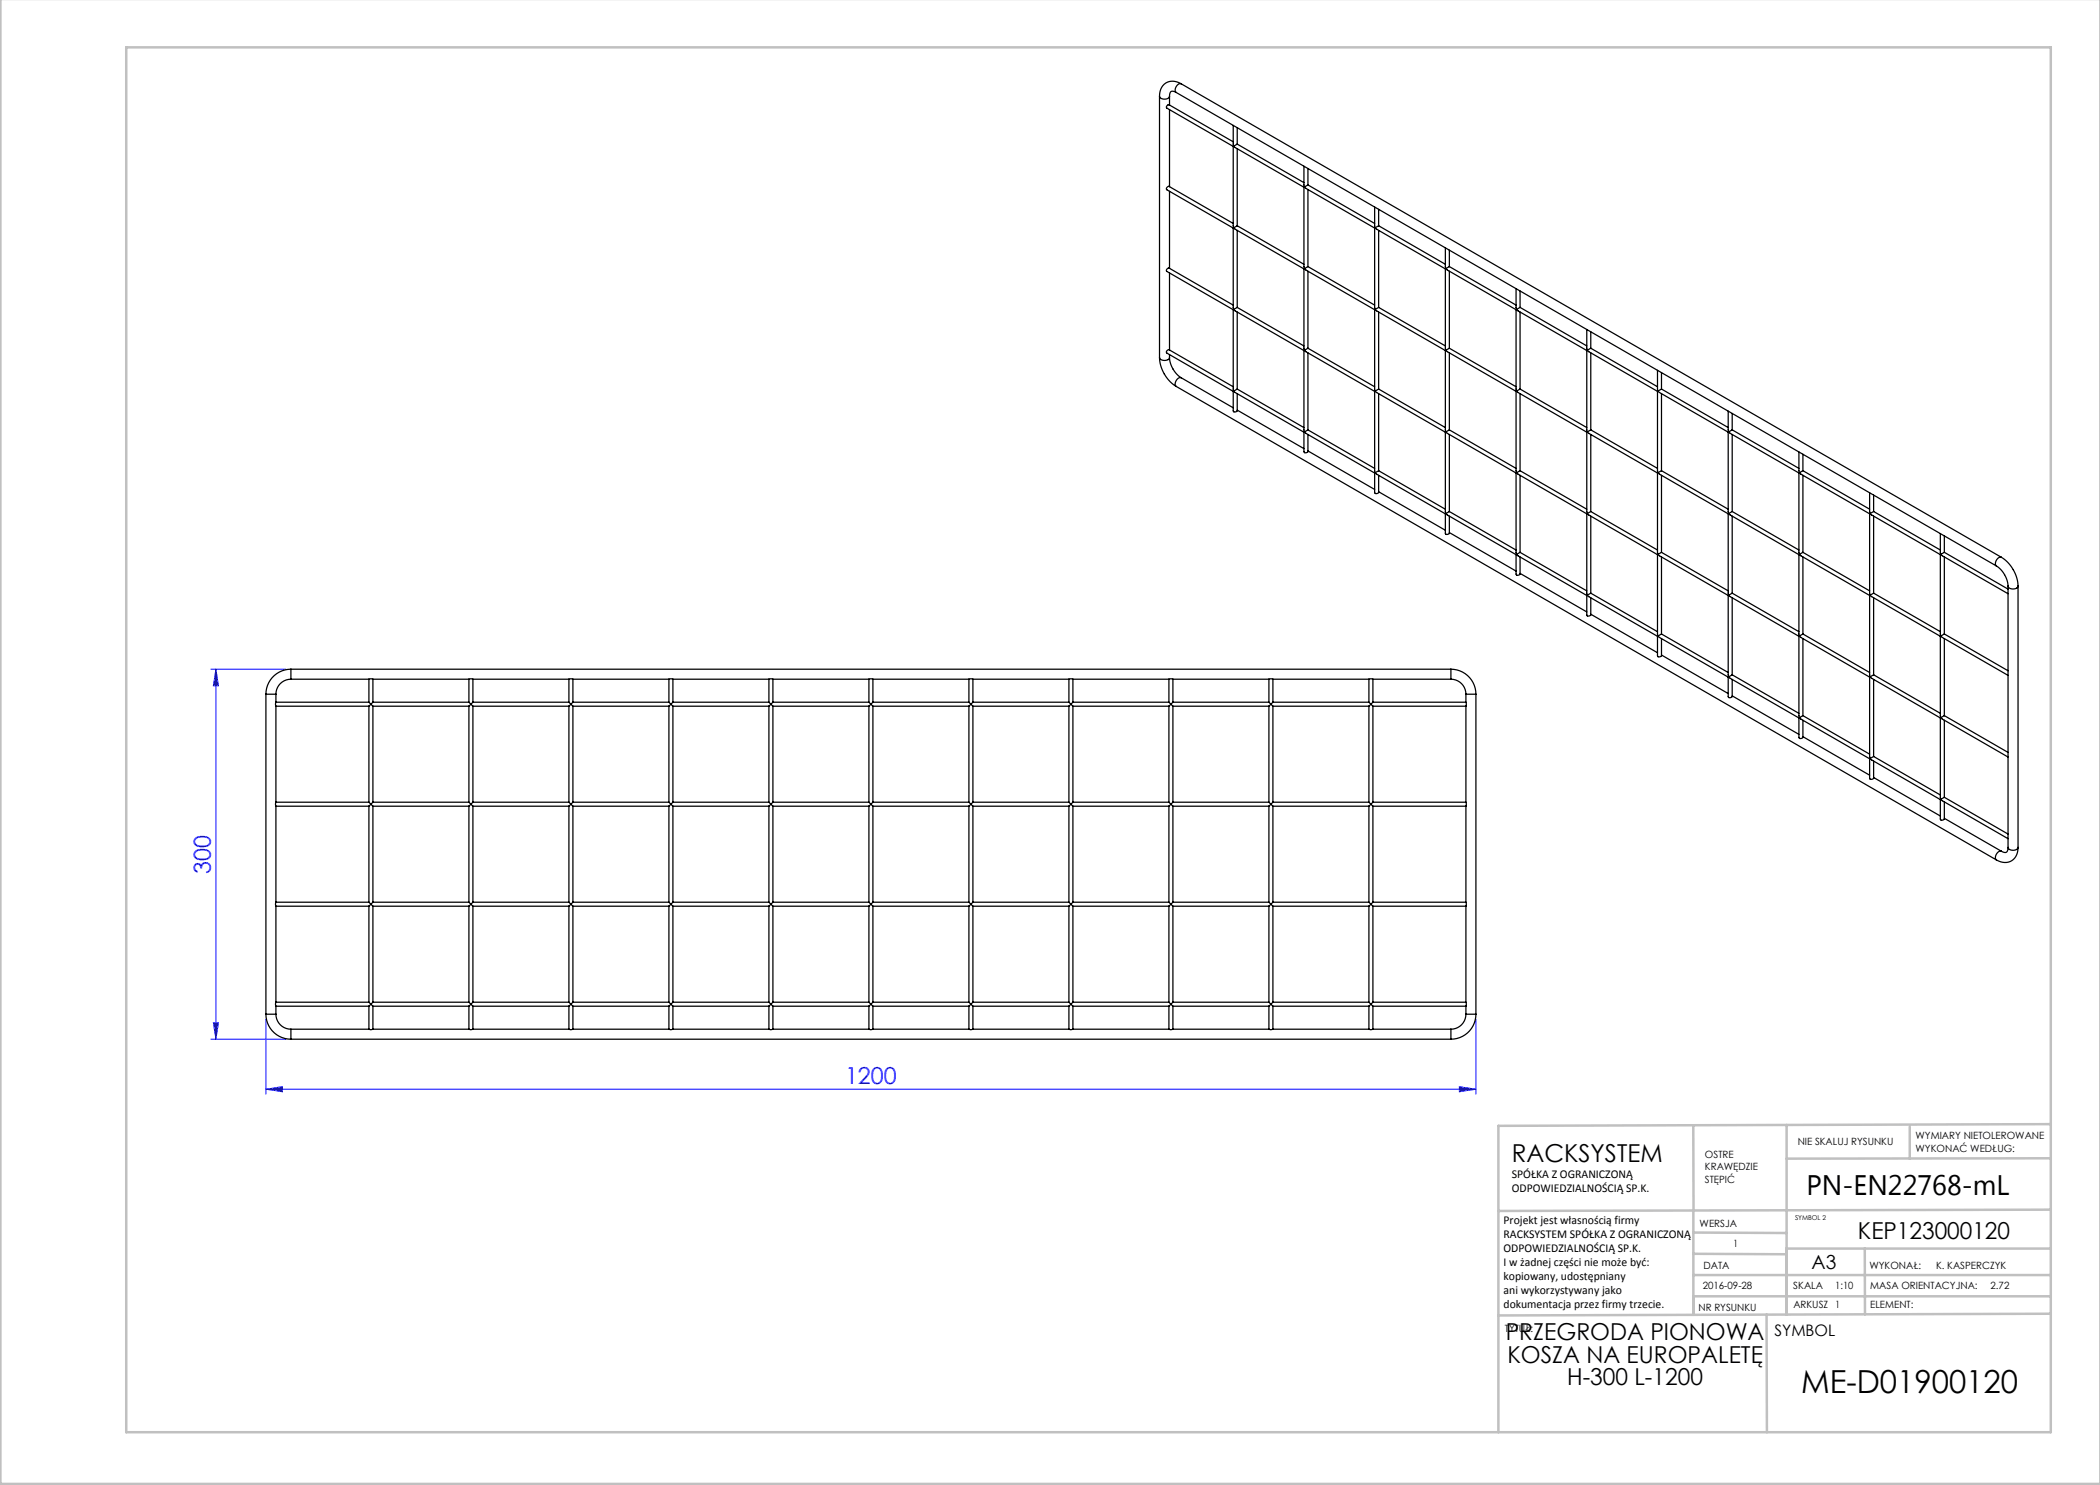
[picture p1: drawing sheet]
<svg xmlns="http://www.w3.org/2000/svg" width="420mm" height="297mm" viewBox="0 0 420 297" stroke-linecap="round" stroke-linejoin="round" font-family="sans-serif">
<path d="M42.2 133.8h15M43.2 133.8v74M43.2 133.8l.5 3.3h-1zM42.2 207.8h15M42.7 204.5h1l-.5 3.3zM53.2 217.8l3.3-.5v1.1zM53.2 203.8v15M53.2 217.8h242M291.9 217.3l3.3 .5-3.3 .6zM295.2 203.8v15" fill="none" stroke="#00f" stroke-width=".2"/>
<g fill="none" stroke="#c0c0c0" stroke-width=".5">
<path d="M.1 -.1v296.9h419.9M25.2 9.5h385v276.9h-385zM338.7 225.2v16.9M357.3 225v37.9M382 225.4v6.3M410.1 224.8l-110.4 .4v61.2M410.1 231.7h-52.8M338.7 259.3h71.5M338.7 255h71.5M338.7 250.8l18.6 .1M338.7 246.5l18.6 .1M338.7 242.1v20.9"/>
<path d="M373 249.7v13.2M410.1 241.9l-110.4 .3M410.2 249.7h-52.9v13.2M353.3 262.9l.1 23.5M410.2 262.7l-110.5 .4"/>
</g>
<g fill="#00f">
<path d="M53.2 217.8l3.3-.5v1.1zM291.9 217.3l3.3 .5-3.3 .6z"/>
<path d="M42.7 204.5h1l-.5 3.3zM43.2 133.8l.5 3.3h-1z"/>
</g>
<g fill="none" stroke="#000" stroke-width=".25">
<path d="M231.9 19.3a1.15 1.15 0 0 0 2 0M231.9 19.3v52.2M233.9 19.3v1.7M235.2 18.5l164.1 94.7M235.2 18.5a.77 .77 0 0 0-1-.2 .77 .77 0 0 0-.3 1M236.2 16.8a2.7 2.7 0 0 0-3-.2 2.7 2.7 0 0 0-1.3 2.7M236.2 16.8a1.15 1.15 0 0 0-1 1.7M236.2 16.8l164.1 94.7M233.4 21.6l13.2 7.7M233.4 21.6a.44 .44 0 0 1 0-.4 .44 .44 0 0 1 .4-.3l12.8 7.5M233.9 21.9v15.4M233.9 38.3v15.4"/>
<path d="M246.6 25.1v3.7l.2 .4M246.6 29.3v15.9l.2 .3M246.8 29.2l.2 .3 13.8 7.9M246.8 29.2l-.2 .1M247.4 28.8l-.6 .4M247.4 28.8l13.4 7.7M247.4 25.5v3.3M247.4 29.7v15.5M260.8 33.2v3.8l.1 .4M260.8 37.4v15.9l.1 .4M260.9 37.4l.3 .3 13.7 7.9M260.9 37.4h-.1"/>
<path d="M261.6 37l-.7 .4M261.6 37l13.3 7.7M261.6 33.7v3.3M261.6 37.9v15.4M233.9 54.6v15.4M246.6 44.7l-12.9-7.4a.46 .46 0 0 0-.3 .7l13.2 7.6M246.6 45.6v15.9l.2 .4M246.8 45.5l.2 .3 13.8 8M246.8 45.5l-.2 .1M247.4 45.2l-.6 .3M247.4 45.2l13.4 7.7M247.4 46.1v15.4"/>
<path d="M260.8 53.8v15.8l.1 .4M260.9 53.7l.3 .3 13.7 7.9M260.9 53.7l-.1 .1M261.6 53.3l-.7 .4M261.6 54.2v15.4M261.6 53.3l13.3 7.7M274.9 41.4v3.8l.1 .3M274.9 45.6v15.9l.1 .4M275 45.5l.3 .3 13.8 8M275 45.5l-.1 .1M275.7 45.2l-.7 .3M275.7 45.2l13.4 7.7"/>
<path d="M275.7 41.9v3.3M275.7 46.1v15.4M289.1 49.6v3.7l.1 .4M289.1 53.8v15.8l.1 .4M289.2 53.7l.3 .3 13.7 7.9M289.2 53.7l-.1 .1M289.9 53.3l-.7 .4M289.9 53.3l13.3 7.7M289.9 50v3.3M289.9 54.2v15.4M303.2 57.7v3.8l.1 .4M304 58.2v3.3"/>
<path d="M231.9 71.5a1.15 1.15 0 0 0 2 0M231.9 71.5a7.2 7.2 0 0 0 3.3 5.8M233.9 70.9v.6M233.9 71.5a5.2 5.2 0 0 0 2.3 4M235.2 77.3l164.1 94.7M236.2 75.5a1.15 1.15 0 0 0-1 1.8M236.2 75.5l10.4 6.1M246.6 78.3l.1 3.9a.44 .44 0 0 0 .3 .2 .44 .44 0 0 0 .4-.2v-3.5M246.6 61l-12.9-7.4a.46 .46 0 0 0-.3 .7l13.2 7.6M246.6 77.4l-12.9-7.5a.46 .46 0 0 0-.3 .7l13.2 7.7M246.6 61.9v15.9l.2 .4M246.8 61.9l.2 .3 13.8 7.9"/>
<path d="M246.8 78.2l.2 .3 13.8 7.9M246.8 61.9h-.2M246.8 78.2l-.2 .1M247.4 61.5l-.6 .4M247.4 77.8l-.6 .4M247.4 61.5l13.4 7.7M247.4 77.8l13.4 7.7M247.4 62.4v15.4M260.8 70.1v15.9l.1 .4M260.9 70l.3 .3 13.7 8M260.9 70l-.1 .1M261.6 69.6l-.7 .4"/>
<path d="M261.6 69.6l13.3 7.8M261.6 70.6v15.4M274.9 61.9v15.9l.1 .4M274.9 78.3v15.8l.1 .4M275 61.9l.3 .3 13.8 7.9M275 78.2l.3 .3 13.8 7.9M275 61.9h-.1M275 78.2l-.1 .1M275.7 61.5l-.7 .4M275.7 77.8l-.7 .4M275.7 61.5l13.4 7.7M275.7 77.8l13.4 7.7"/>
<path d="M275.7 62.4v15.4M275.7 78.7v15.4M289.1 70.1v15.9l.1 .4M289.2 70l.3 .3 13.7 8M289.2 70l-.1 .1M289.9 69.6l-.7 .4M289.9 69.6l13.3 7.7M289.9 70.6v15.4M303.2 61.9v15.9l.1 .4M303.2 78.3v15.8l.1 .4M303.3 61.9l.3 .3 13.8 7.9M303.3 78.2l.3 .3 13.8 7.9"/>
<path d="M303.3 61.9h-.1M303.3 78.2l-.1 .1M304 61.5l-.7 .4M304 77.8l-.7 .4M304 61.5l13.4 7.7M304 77.8l13.4 7.7M304 62.4v15.4M304 78.7v15.4M317.4 65.9v3.7l.1 .4M317.4 70.1v15.9l.1 .4M317.5 70l.3 .3 13.7 8M317.5 70l-.1 .1"/>
<path d="M318.2 69.6l-.7 .4M318.2 69.6l13.3 7.7M318.2 66.4v3.2M318.2 70.6v15.4M331.5 74.1v3.7l.1 .4M331.5 78.3v15.8l.1 .4M331.6 78.2l.3 .3 13.7 7.9M331.6 78.2l-.1 .1M332.3 77.8l-.7 .4M332.3 77.8l13.3 7.7M332.3 74.5v3.3M332.3 78.7v15.4"/>
<path d="M247.4 82l13.4 7.7M260.8 86.4v3.9a.44 .44 0 0 0 .4 .3 .44 .44 0 0 0 .4-.3v-3.4M260.9 86.4l.3 .3 13.7 7.9M260.9 86.4h-.1M261.6 86l-.7 .4M261.6 90.2l13.3 7.7M261.6 86l13.3 7.7M274.9 94.6v3.9a.44 .44 0 0 0 .4 .2 .44 .44 0 0 0 .4-.2v-3.4M275 94.5l.3 .3 13.8 8M275 94.5l-.1 .1M275.7 94.1l-.7 .4M275.7 98.4l13.4 7.7"/>
<path d="M275.7 94.1l13.4 7.7M289.1 86.4v15.9l.1 .4M289.2 86.4l.3 .3 13.7 7.9M289.2 86.4h-.1M289.9 86l-.7 .4M289.9 86l13.3 7.7M289.9 86.9v15.4M303.2 94.6v15.9l.1 .4M303.3 94.5l.3 .3 13.8 8M303.3 94.5l-.1 .1M304 94.1l-.7 .4M304 94.1l13.4 7.7"/>
<path d="M304 95.1v15.4M317.4 86.4v15.9l.1 .4M317.5 86.4l.3 .3 13.7 7.9M317.5 86.4h-.1M318.2 86l-.7 .4M318.2 86l13.3 7.7M318.2 86.9v15.4M331.5 94.6v15.9l.1 .4M331.6 94.5l.3 .3 13.7 8M331.6 94.5l-.1 .1M332.3 94.1l-.7 .4M332.3 94.1l13.3 7.7"/>
<path d="M332.3 95.1v15.4M345.6 82.2v3.8l.2 .4M345.6 86.4v15.9l.2 .4M345.8 86.4l.2 .3 13.8 7.9M345.8 86.4h-.2M346.4 86l-.6 .4M346.4 86l13.4 7.7M346.4 82.7v3.3M346.4 86.9v15.4M359.8 90.4v3.8l.1 .3M359.8 94.6v15.9l.1 .4M359.9 94.5l.3 .3 13.7 8"/>
<path d="M359.9 94.5l-.1 .1M360.6 94.1l-.7 .4M360.6 94.1l13.3 7.7M360.6 90.9v3.2M360.6 95.1v15.4M373.9 98.6v3.7l.1 .4M374.7 99v3.3M289.1 102.8v3.9M289.2 102.7l.3 .3 13.7 7.9M289.2 102.7l-.1 .1M289.9 103.2l-.1 3.6a.44 .44 0 0 1-.7-.1M289.9 102.3l-.7 .4"/>
<path d="M289.9 106.5l13.3 7.7M289.9 102.3l13.3 7.7M303.2 110.9v3.9a.44 .44 0 0 0 .4 .3 .44 .44 0 0 0 .4-.3v-3.4M303.3 110.9l.3 .3 13.8 7.9M303.3 110.9h-.1M304 110.5l-.7 .4M304 114.7l13.4 7.7M304 110.5l13.4 7.7M317.4 119.1v3.9a.44 .44 0 0 0 .4 .2 .44 .44 0 0 0 .4-.2v-3.4M317.4 102.8v15.8l.1 .4M317.5 102.7l.3 .3 13.7 7.9M317.5 119l.3 .3 13.7 8"/>
<path d="M317.5 102.7l-.1 .1M317.5 119l-.1 .1M318.2 102.3l-.7 .4M318.2 118.6l-.7 .4M318.2 103.2v15.4M318.2 102.3l13.3 7.7M318.2 118.6l13.3 7.7M331.5 110.9v15.9l.1 .4M331.6 110.9l.3 .3 13.7 7.9M331.6 110.9h-.1M332.3 110.5l-.7 .4M332.3 111.4v15.4"/>
<path d="M332.3 110.5l13.3 7.7M345.6 102.8v15.8l.2 .4M345.6 119.1v15.9l.2 .4M345.8 102.7l.2 .3 13.8 7.9M345.8 119l.2 .3 13.8 8M345.8 102.7l-.2 .1M345.8 119l-.2 .1M346.4 102.3l-.6 .4M346.4 118.6l-.6 .4M346.4 118.6l13.4 7.7M346.4 102.3l13.4 7.7M346.4 103.2v15.4"/>
<path d="M346.4 119.6v15.4M359.8 110.9v15.9l.1 .4M359.9 110.9l.3 .3 13.7 7.9M359.9 110.9h-.1M360.6 110.5l-.7 .4M360.6 111.4v15.4M360.6 110.5l13.3 7.7M373.9 102.8v15.8l.1 .4M373.9 119.1v15.9l.1 .4M374 102.7l.3 .3 13.8 7.9M374 119l.3 .3 13.8 8M374 102.7l-.1 .1"/>
<path d="M374 119l-.1 .1M374.7 102.3l-.7 .4M374.7 118.6l-.7 .4M374.7 102.3l13.4 7.7M374.7 118.6l13.4 7.7M374.7 103.2v15.4M374.7 119.6v15.4M388.1 106.7v3.8l.1 .4M388.1 110.9v15.9l.1 .4M388.2 110.9l.3 .3 13.1 7.5M388.2 110.9h-.1M388.9 110.5l-.7 .4"/>
<path d="M388.9 110.5l12.7 7.3M388.9 107.2v3.3M388.9 111.4v15.4M400.3 111.5a7.1 7.1 0 0 1 3.3 5.9 1.15 1.15 0 0 1-2-.2 5.3 5.3 0 0 0-2.3-4M400.3 111.5a1.15 1.15 0 0 0-1 1.7M401.6 117.2v52.3M403.6 117.2v52.3M53.2 138.8h2M53.2 138.8v64M55.2 138.8v1.6M58.2 133.8a5 5 0 0 0-5 5M58.2 135.8a3 3 0 0 0-3 3"/>
<path d="M58.2 133.8v2M58.2 135.8h15.6M58.2 133.8h232M73.8 135.8h.8M73.8 135.8v4.6M74.6 135.8h19.2M74.6 135.8v4.6M93.8 135.8h.8M93.8 135.8v4.6M94.6 135.8h19.2M94.6 135.8v4.6M113.8 135.8h.8"/>
<path d="M113.8 135.8v4.6M114.6 135.8h19.2M114.6 135.8v4.6M133.8 135.8h.8M133.8 135.8v4.6M134.6 135.8h19.2M134.6 135.8v4.6M153.8 135.8h.8M153.8 135.8v4.6M154.6 135.8h19.2M154.6 135.8v4.6M173.8 135.8h.8"/>
<path d="M173.8 135.8v4.6M174.6 135.8h19.2M174.6 135.8v4.6M193.8 135.8h.8M193.8 135.8v4.6M194.6 135.8h19.2M194.6 135.8v4.6M213.8 135.8h.8M213.8 135.8v4.6M214.6 135.8h19.2M214.6 135.8v4.6M233.8 135.8h.8"/>
<path d="M233.8 135.8v4.6M234.6 135.8h19.2M234.6 135.8v4.6M253.8 135.8h.8M253.8 135.8v4.6M254.6 135.8h19.2M254.6 135.8v4.6M273.8 135.8h.8M273.8 135.8v4.6M274.6 135.8h15.6M274.6 135.8v4.6M290.2 133.8a5 5 0 0 1 5 5"/>
<path d="M290.2 135.8a3 3 0 0 1 3 3M290.2 133.8v2M293.2 138.8h2M293.2 138.8v1.6M295.2 138.8v64M318.2 122.8l13.3 7.7M331.5 127.3v3.8a.44 .44 0 0 0 .4 .3 .44 .44 0 0 0 .4-.3v-3.4M331.6 127.2l.3 .3 13.7 7.9M331.6 127.2l-.1 .1M332.3 126.8l-.7 .4M332.3 126.8l13.3 7.7M332.3 131l13.3 7.7"/>
<path d="M345.6 135.4v3.9a.44 .44 0 0 0 .4 .3 .44 .44 0 0 0 .4-.3v-3.4M345.8 135.4l.2 .3 13.8 7.9M345.8 135.4h-.2M346.4 135l-.6 .4M346.4 135l13.4 7.7M346.4 139.2l13.4 7.7M359.8 127.3v15.8l.1 .4M359.9 127.2l.3 .3 13.7 7.9M359.9 127.2l-.1 .1M360.6 126.8l-.7 .4M360.6 126.8l13.3 7.7M360.6 127.7v15.4"/>
<path d="M373.9 135.4v15.9l.1 .4M374 135.4l.3 .3 13.8 7.9M374 135.4h-.1M374.7 135l-.7 .4M374.7 135.9v15.4M374.7 135l13.4 7.7M388.1 127.3v15.8l.1 .4M388.2 127.2l.3 .3 13.1 7.6M388.2 127.2l-.1 .1M388.9 126.8l-.7 .4M388.9 127.7v15.4M388.9 126.8l12.7 7.4"/>
<path d="M55.2 140.4v.8M55.2 141.2v19.2M55.2 141.2h18.6M55.2 140.4h18.6M73.8 140.4l.4 .4M73.8 141.2v19.2M74.2 140.8l-.4 .4M74.2 140.8l.4 .4M74.6 140.4l-.4 .4M74.6 141.2h19.2M74.6 140.4h19.2M74.6 141.2v19.2"/>
<path d="M93.8 140.4l.4 .4M93.8 141.2v19.2M94.2 140.8l.4 .4M94.2 140.8l-.4 .4M94.6 140.4l-.4 .4M94.6 141.2h19.2M94.6 140.4h19.2M94.6 141.2v19.2M113.8 140.4l.4 .4M113.8 141.2v19.2M114.2 140.8l.4 .4M114.2 140.8l-.4 .4"/>
<path d="M114.6 140.4l-.4 .4M114.6 141.2h19.2M114.6 140.4h19.2M114.6 141.2v19.2M133.8 140.4l.4 .4M133.8 141.2v19.2M134.2 140.8l.4 .4M134.2 140.8l-.4 .4M134.6 140.4l-.4 .4M134.6 141.2h19.2M134.6 140.4h19.2M134.6 141.2v19.2"/>
<path d="M153.8 140.4l.4 .4M153.8 141.2v19.2M154.2 140.8l.4 .4M154.2 140.8l-.4 .4M154.6 140.4l-.4 .4M154.6 141.2h19.2M154.6 140.4h19.2M154.6 141.2v19.2M173.8 140.4l.4 .4M173.8 141.2v19.2M174.2 140.8l-.4 .4M174.2 140.8l.4 .4"/>
<path d="M174.6 140.4l-.4 .4M174.6 141.2h19.2M174.6 140.4h19.2M174.6 141.2v19.2M193.8 140.4l.4 .4M193.8 141.2v19.2M194.2 140.8l.4 .4M194.2 140.8l-.4 .4M194.6 140.4l-.4 .4M194.6 141.2h19.2M194.6 140.4h19.2M194.6 141.2v19.2"/>
<path d="M213.8 140.4l.4 .4M213.8 141.2v19.2M214.2 140.8l.4 .4M214.2 140.8l-.4 .4M214.6 140.4l-.4 .4M214.6 141.2h19.2M214.6 140.4h19.2M214.6 141.2v19.2M233.8 140.4l.4 .4M233.8 141.2v19.2M234.2 140.8l.4 .4M234.2 140.8l-.4 .4"/>
<path d="M234.6 140.4l-.4 .4M234.6 141.2h19.2M234.6 140.4h19.2M234.6 141.2v19.2M253.8 140.4l.4 .4M253.8 141.2v19.2M254.2 140.8l.4 .4M254.2 140.8l-.4 .4M254.6 140.4l-.4 .4M254.6 141.2h19.2M254.6 140.4h19.2M254.6 141.2v19.2"/>
<path d="M273.8 140.4l.4 .4M273.8 141.2v19.2M274.2 140.8l.4 .4M274.2 140.8l-.4 .4M274.6 140.4l-.4 .4M274.6 141.2v19.2M274.6 141.2h18.6M274.6 140.4h18.6M293.2 140.4v.8M293.2 141.2v19.2M359.8 143.6v3.9a.44 .44 0 0 0 .4 .2 .44 .44 0 0 0 .4-.2v-3.4M359.9 143.5l.3 .3 13.7 8"/>
<path d="M359.9 143.5l-.1 .1M360.6 143.1l-.7 .4M360.6 143.1l13.3 7.7M360.6 147.3l13.3 7.7M373.9 151.8v3.8M374 151.7l.3 .3 13.8 7.9M374 151.7l-.1 .1M374.7 152.2v3.5a.44 .44 0 0 1-.8-.1M374.7 151.3l-.7 .4M374.7 151.3l13.4 7.7M374.7 155.5l13.4 7.7M388.1 143.6v15.9l.1 .4"/>
<path d="M388.1 159.9v3.9a.46 .46 0 0 0 .8 0v-3.4M388.2 143.5l.3 .3 13.1 7.6M388.2 143.5l-.1 .1M388.2 159.9l.3 .2 13.1 7.6M388.2 159.9h-.1M388.9 143.1l-.7 .4M388.9 159.5l-.7 .4M388.9 144v15.5M388.9 143.1l12.7 7.4M388.9 159.5l12.7 7.3M55.2 160.4v.8M55.2 161.2v19.2"/>
<path d="M55.2 161.2h18.6M55.2 160.4h18.6M73.8 160.4l.4 .4M73.8 161.2v19.2M74.2 160.8l-.4 .4M74.2 160.8l.4 .4M74.6 160.4l-.4 .4M74.6 161.2h19.2M74.6 160.4h19.2M74.6 161.2v19.2M93.8 160.4l.4 .4M93.8 161.2v19.2"/>
<path d="M94.2 160.8l.4 .4M94.2 160.8l-.4 .4M94.6 160.4l-.4 .4M94.6 161.2h19.2M94.6 160.4h19.2M94.6 161.2v19.2M113.8 160.4l.4 .4M113.8 161.2v19.2M114.2 160.8l.4 .4M114.2 160.8l-.4 .4M114.6 160.4l-.4 .4M114.6 161.2h19.2"/>
<path d="M114.6 160.4h19.2M114.6 161.2v19.2M133.8 160.4l.4 .4M133.8 161.2v19.2M134.2 160.8l.4 .4M134.2 160.8l-.4 .4M134.6 160.4l-.4 .4M134.6 161.2h19.2M134.6 160.4h19.2M134.6 161.2v19.2M153.8 160.4l.4 .4M153.8 161.2v19.2"/>
<path d="M154.2 160.8l.4 .4M154.2 160.8l-.4 .4M154.6 160.4l-.4 .4M154.6 161.2h19.2M154.6 160.4h19.2M154.6 161.2v19.2M173.8 160.4l.4 .4M173.8 161.2v19.2M174.2 160.8l-.4 .4M174.2 160.8l.4 .4M174.6 160.4l-.4 .4M174.6 161.2h19.2"/>
<path d="M174.6 160.4h19.2M174.6 161.2v19.2M193.8 160.4l.4 .4M193.8 161.2v19.2M194.2 160.8l.4 .4M194.2 160.8l-.4 .4M194.6 160.4l-.4 .4M194.6 161.2h19.2M194.6 160.4h19.2M194.6 161.2v19.2M213.8 160.4l.4 .4M213.8 161.2v19.2"/>
<path d="M214.2 160.8l.4 .4M214.2 160.8l-.4 .4M214.6 160.4l-.4 .4M214.6 161.2h19.2M214.6 160.4h19.2M214.6 161.2v19.2M233.8 160.4l.4 .4M233.8 161.2v19.2M234.2 160.8l.4 .4M234.2 160.8l-.4 .4M234.6 160.4l-.4 .4M234.6 161.2h19.2"/>
<path d="M234.6 160.4h19.2M234.6 161.2v19.2M253.8 160.4l.4 .4M253.8 161.2v19.2M254.2 160.8l.4 .4M254.2 160.8l-.4 .4M254.6 160.4l-.4 .4M254.6 161.2h19.2M254.6 160.4h19.2M254.6 161.2v19.2M273.8 160.4l.4 .4M273.8 161.2v19.2"/>
<path d="M274.2 160.8l-.4 .4M274.2 160.8l.4 .4M274.6 160.4l-.4 .4M274.6 161.2h18.6M274.6 160.4h18.6M274.6 161.2v19.2M293.2 160.4v.8M293.2 161.2v19.2M388.9 163.7l11.4 6.6M400.3 170.3a1.16 1.16 0 0 0-1 1.7M401.6 169.5a.77 .77 0 0 1-.3 .9 .77 .77 0 0 1-1-.2M401.6 169.5a1.15 1.15 0 0 0 2 0"/>
<path d="M403.6 169.5a2.7 2.7 0 0 1-1.3 2.7 2.7 2.7 0 0 1-3-.2M55.2 180.4v.8M55.2 181.2v19.2M55.2 181.2h18.6M55.2 180.4h18.6M73.8 180.4l.4 .4M73.8 181.2v19.2M74.2 180.8l-.4 .4M74.2 180.8l.4 .4M74.6 180.4l-.4 .4M74.6 181.2h19.2M74.6 180.4h19.2"/>
<path d="M74.6 181.2v19.2M93.8 180.4l.4 .4M93.8 181.2v19.2M94.2 180.8l.4 .4M94.2 180.8l-.4 .4M94.6 180.4l-.4 .4M94.6 181.2h19.2M94.6 180.4h19.2M94.6 181.2v19.2M113.8 180.4l.4 .4M113.8 181.2v19.2M114.2 180.8l.4 .4"/>
<path d="M114.2 180.8l-.4 .4M114.6 180.4l-.4 .4M114.6 181.2h19.2M114.6 180.4h19.2M114.6 181.2v19.2M133.8 180.4l.4 .4M133.8 181.2v19.2M134.2 180.8l.4 .4M134.2 180.8l-.4 .4M134.6 180.4l-.4 .4M134.6 181.2h19.2M134.6 180.4h19.2"/>
<path d="M134.6 181.2v19.2M153.8 180.4l.4 .4M153.8 181.2v19.2M154.2 180.8l.4 .4M154.2 180.8l-.4 .4M154.6 180.4l-.4 .4M154.6 181.2h19.2M154.6 180.4h19.2M154.6 181.2v19.2M173.8 180.4l.4 .4M173.8 181.2v19.2M174.2 180.8l-.4 .4"/>
<path d="M174.2 180.8l.4 .4M174.6 180.4l-.4 .4M174.6 181.2h19.2M174.6 180.4h19.2M174.6 181.2v19.2M193.8 180.4l.4 .4M193.8 181.2v19.2M194.2 180.8l.4 .4M194.2 180.8l-.4 .4M194.6 180.4l-.4 .4M194.6 181.2h19.2M194.6 180.4h19.2"/>
<path d="M194.6 181.2v19.2M213.8 180.4l.4 .4M213.8 181.2v19.2M214.2 180.8l.4 .4M214.2 180.8l-.4 .4M214.6 180.4l-.4 .4M214.6 181.2h19.2M214.6 180.4h19.2M214.6 181.2v19.2M233.8 180.4l.4 .4M233.8 181.2v19.2M234.2 180.8l.4 .4"/>
<path d="M234.2 180.8l-.4 .4M234.6 180.4l-.4 .4M234.6 181.2h19.2M234.6 180.4h19.2M234.6 181.2v19.2M253.8 180.4l.4 .4M253.8 181.2v19.2M254.2 180.8l.4 .4M254.2 180.8l-.4 .4M254.6 180.4l-.4 .4M254.6 181.2h19.2M254.6 180.4h19.2"/>
<path d="M254.6 181.2v19.2M273.8 180.4l.4 .4M273.8 181.2v19.2M274.2 180.8l-.4 .4M274.2 180.8l.4 .4M274.6 180.4l-.4 .4M274.6 181.2v19.2M274.6 181.2h18.6M274.6 180.4h18.6M293.2 180.4v.8M293.2 181.2v19.2M53.2 202.8a5 5 0 0 0 5 5"/>
<path d="M53.2 202.8h2M55.2 202.8a3 3 0 0 0 3 3M55.2 200.4v.8M55.2 201.2v1.6M55.2 201.2h18.6M55.2 200.4h18.6M58.2 205.8v2M58.2 207.8h232M58.2 205.8h15.6M73.8 205.8h.8M73.8 200.4l.4 .4M73.8 201.2v4.6"/>
<path d="M74.2 200.8l-.4 .4M74.2 200.8l.4 .4M74.6 200.4l-.4 .4M74.6 205.8h19.2M74.6 201.2h19.2M74.6 200.4h19.2M74.6 201.2v4.6M93.8 205.8h.8M93.8 200.4l.4 .4M93.8 201.2v4.6M94.2 200.8l.4 .4M94.2 200.8l-.4 .4"/>
<path d="M94.6 200.4l-.4 .4M94.6 205.8h19.2M94.6 201.2h19.2M94.6 200.4h19.2M94.6 201.2v4.6M113.8 205.8h.8M113.8 200.4l.4 .4M113.8 201.2v4.6M114.2 200.8l.4 .4M114.2 200.8l-.4 .4M114.6 200.4l-.4 .4M114.6 205.8h19.2"/>
<path d="M114.6 201.2h19.2M114.6 200.4h19.2M114.6 201.2v4.6M133.8 205.8h.8M133.8 200.4l.4 .4M133.8 201.2v4.6M134.2 200.8l.4 .4M134.2 200.8l-.4 .4M134.6 200.4l-.4 .4M134.6 205.8h19.2M134.6 201.2h19.2M134.6 200.4h19.2"/>
<path d="M134.6 201.2v4.6M153.8 205.8h.8M153.8 200.4l.4 .4M153.8 201.2v4.6M154.2 200.8l.4 .4M154.2 200.8l-.4 .4M154.6 200.4l-.4 .4M154.6 205.8h19.2M154.6 201.2h19.2M154.6 200.4h19.2M154.6 201.2v4.6M173.8 205.8h.8"/>
<path d="M173.8 200.4l.4 .4M173.8 201.2v4.6M174.2 200.8l-.4 .4M174.2 200.8l.4 .4M174.6 200.4l-.4 .4M174.6 205.8h19.2M174.6 201.2h19.2M174.6 200.4h19.2M174.6 201.2v4.6M193.8 205.8h.8M193.8 200.4l.4 .4M193.8 201.2v4.6"/>
<path d="M194.2 200.8l.4 .4M194.2 200.8l-.4 .4M194.6 200.4l-.4 .4M194.6 205.8h19.2M194.6 201.2h19.2M194.6 200.4h19.2M194.6 201.2v4.6M213.8 205.8h.8M213.8 200.4l.4 .4M213.8 201.2v4.6M214.2 200.8l.4 .4M214.2 200.8l-.4 .4"/>
<path d="M214.6 200.4l-.4 .4M214.6 205.8h19.2M214.6 201.2h19.2M214.6 200.4h19.2M214.6 201.2v4.6M233.8 205.8h.8M233.8 200.4l.4 .4M233.8 201.2v4.6M234.2 200.8l.4 .4M234.2 200.8l-.4 .4M234.6 200.4l-.4 .4M234.6 205.8h19.2"/>
<path d="M234.6 201.2h19.2M234.6 200.4h19.2M234.6 201.2v4.6M253.8 205.8h.8M253.8 200.4l.4 .4M253.8 201.2v4.6M254.2 200.8l.4 .4M254.2 200.8l-.4 .4M254.6 200.4l-.4 .4M254.6 205.8h19.2M254.6 201.2h19.2M254.6 200.4h19.2"/>
<path d="M254.6 201.2v4.6M273.8 205.8h.8M273.8 200.4l.4 .4M273.8 201.2v4.6M274.2 200.8l-.4 .4M274.2 200.8l.4 .4M274.6 200.4l-.4 .4M274.6 205.8h15.6M274.6 201.2v4.6M274.6 201.2h18.6M274.6 200.4h18.6M290.2 205.8v2"/>
<path d="M293.2 202.8a3 3 0 0 1-3 3M293.2 200.4v.8M293.2 202.8h2M293.2 201.2v1.6M295.2 202.8a5 5 0 0 1-5 5"/>
</g>
<text font-size="6.3" x="360.2" y="278.5">ME-D01900120</text>
<text font-size="5.6" x="361.3" y="239.1">PN-EN22768-mL</text>
<text font-size="4.9" x="302.4" y="232.4">RACKSYSTEM</text>
<g font-size="4.7" fill="#00f">
<text x="42.2" y="174.7" transform="rotate(-90 42.2 174.7)">300</text>
<text x="169" y="216.8">1200</text>
</g>
<g font-size="4.7">
<text x="371.6" y="247.8">KEP123000120</text>
<text x="301.2" y="268.1">PRZEGRODA PIONOWA</text>
<text x="301.5" y="272.6">KOSZA NA EUROPALETĘ</text>
<text x="313.4" y="277.1">H-300 L-1200</text>
</g>
<text font-size="3.9" x="362.3" y="253.8">A3</text>
<text font-size="3.2" x="354.9" y="267.2">SYMBOL</text>
<g font-size="2.4">
<text x="302.4" y="235.6">SPÓŁKA Z OGRANICZONĄ</text>
<text x="302.4" y="238.4">ODPOWIEDZIALNOŚCIĄ SP.K.</text>
<text x="300.7" y="244.7">Projekt jest własnością firmy</text>
<text x="300.7" y="247.5">RACKSYSTEM SPÓŁKA Z OGRANICZONĄ</text>
<text x="300.7" y="250.3">ODPOWIEDZIALNOŚCIĄ SP.K.</text>
<text x="300.7" y="253.1">I w żadnej części nie może być:</text>
<text x="300.7" y="256">kopiowany, udostępniany</text>
<text x="300.7" y="258.8">ani wykorzystywany jako</text>
<text x="300.7" y="261.6">dokumentacja przez firmy trzecie.</text>
</g>
<g font-size="2">
<text x="383.1" y="227.9">WYMIARY NIETOLEROWANE</text>
<text x="341" y="231.6">OSTRE</text>
<text x="359.5" y="228.9">NIE SKALUJ RYSUNKU</text>
<text x="383.1" y="230.4">WYKONAĆ WEDŁUG:</text>
<text x="341" y="234.1">KRAWĘDZIE</text>
<text x="341" y="236.6">STĘPIĆ</text>
<text x="339.9" y="245.4">WERSJA</text>
<text x="346.6" y="249.5">1</text>
<text x="340.5" y="257.7">2016-09-28</text>
<text x="340.7" y="253.8">DATA</text>
<text x="358.7" y="257.7">SKALA</text>
<text x="367" y="257.7">1:10</text>
<text x="373.9" y="253.8">WYKONAŁ:</text>
<text x="374.1" y="257.7">MASA ORIENTACYJNA:</text>
<text x="387.2" y="253.8">K. KASPERCZYK</text>
<text x="398.1" y="257.7">2.72</text>
<text x="339.7" y="262.3">NR RYSUNKU</text>
<text x="358.7" y="261.7">ARKUSZ 1</text>
<text x="374.1" y="261.7">ELEMENT:</text>
<text x="301" y="266.4">TYTUŁ:</text>
</g>
<text font-size="1.3" x="359" y="244">SYMBOL 2</text>
</svg>
